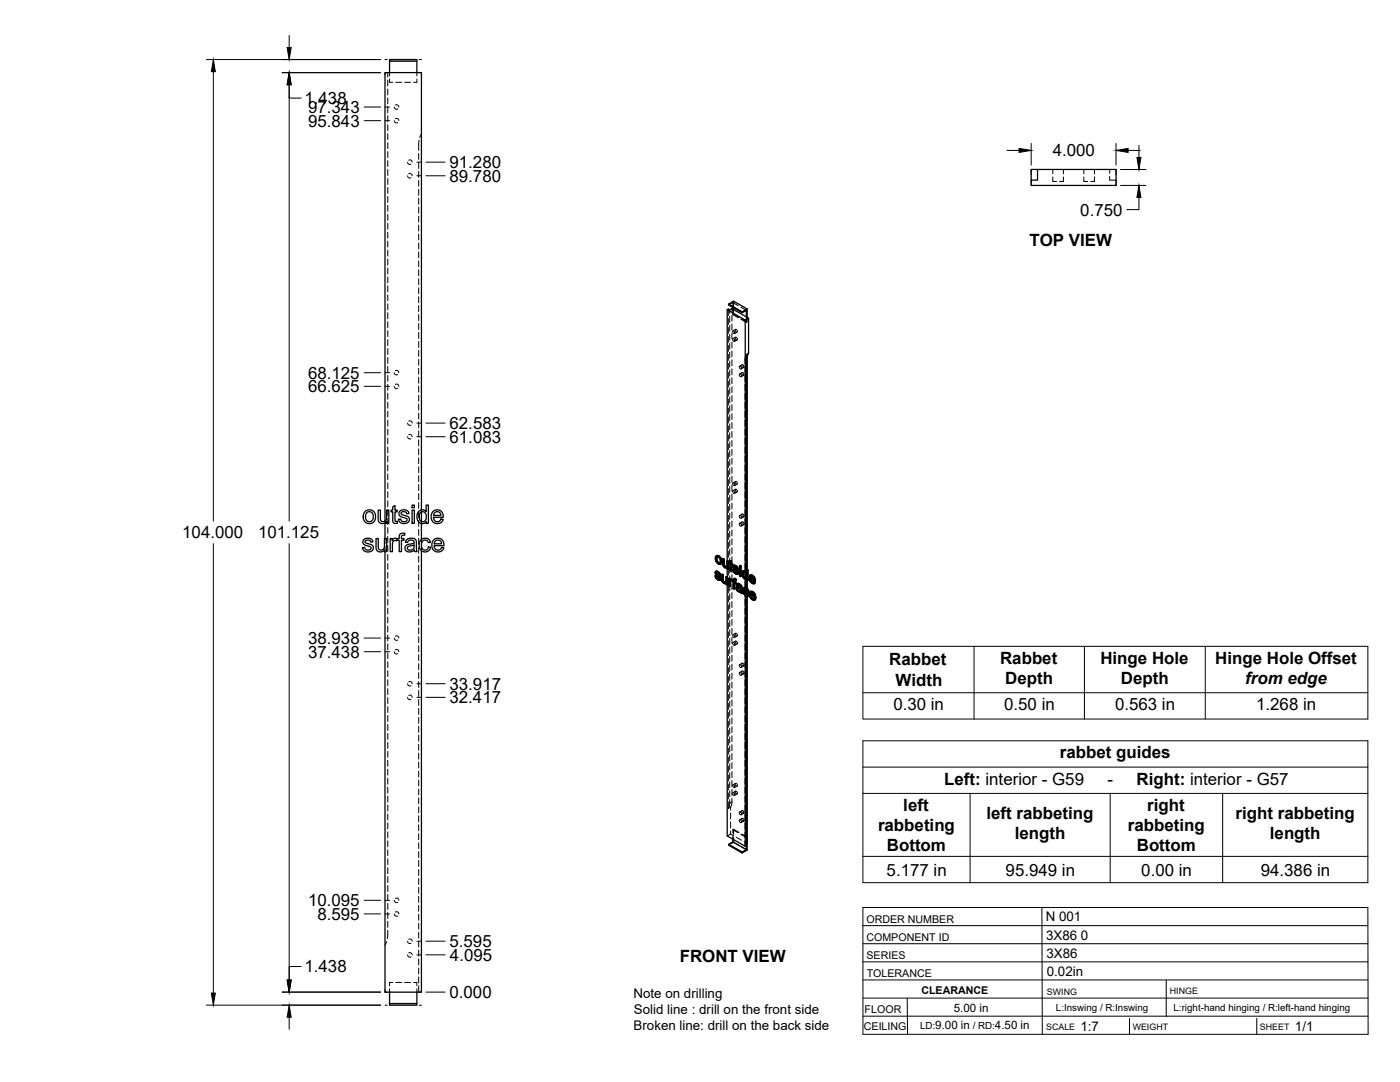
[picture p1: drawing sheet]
<svg xmlns="http://www.w3.org/2000/svg" width="559mm" height="432mm" viewBox="0 0 559 432" stroke-linecap="round" stroke-linejoin="round" font-family="sans-serif">
<!-- layer: Visible -->
<g fill="none" stroke="#000" stroke-width=".51">
<path d="M155.5 24.4v4.6M166.4 24.4h-10.9v-.6h10.9v5.2M414.1 67.6h-2.5v4.3h2.5v-4.3h31.4v6.4h-33.9v-2.1M290.3 123.6v100.3M290.8 121.3l2-1.1 5.4 3.1M292.5 122.7v.7M296.2 124.4l-5.4-3.1v.4l5.4 3.1M297.5 127.7l-.1 100.1-.4-.1a1.77 1.77 0 0 0-.2 3.1l.7 .4 .5-.1M297.5 127.7l1.3-.7v14l-.9 .5v86.7l-.5-.4h-.8M298.2 123.3l-2 1.1v.4l1.7-1v2.6M298.2 123.3v3.3M298.8 127l-6.7-3.9-.8 .6-.6-.3-.4 .2 7.2 4.1"/>
<path d="M298.8 141l-.5 2v84.2M145.2 215.3l1.2-.5h1a1.53 1.53 0 0 1 1.4 1.5l-.8 .1a1.13 1.13 0 0 0-1.2-.9 1.13 1.13 0 0 0-1 .9l.7 .5a2.95 2.95 0 0 1 2.4 1.1 2.14 2.14 0 0 1-1.3 2.2 2.14 2.14 0 0 1-2.5-.7l-.4-.9 .9-.2a1.21 1.21 0 0 0 1.2 1.3 1.21 1.21 0 0 0 1.2-1.4l-.8-.3a2.42 2.42 0 0 1-2.3-1.3zM145.8 204a2.64 2.64 0 0 1 4.1 2.1 2.64 2.64 0 0 1-3.9 2.4 3.2 3.2 0 0 1-.2-4.5zM146.3 204.7l1.1-.5 .8 .2 .5 .6 .2 1.8-.7 1.2-1.2 .2-.8-.7-.3-1.5zM150.1 214.9h.9v2.9a1.32 1.32 0 0 0 1.3 1.7 1.32 1.32 0 0 0 1.2-1.8v-2.8h.8v5.3h-.8v-.8a1.86 1.86 0 0 1-2.2 .8 1.86 1.86 0 0 1-1.2-2zM150.9 203.6h.9v2.9a1.31 1.31 0 0 0 1.3 1.7 1.31 1.31 0 0 0 1.2-1.8v-2.8h.9v5.2h-.8v-.7a1.86 1.86 0 0 1-2.3 .8 1.86 1.86 0 0 1-1.2-2.1zM153.7 208.7v6.2M155.7 214.9h.8v.8a1.28 1.28 0 0 1 2-.6l.8-.2v-.6a1.5 1.5 0 0 1 .7-1.4 1.5 1.5 0 0 1 1.6 0l-.1 .7a.81 .81 0 0 0-.9 0 .81 .81 0 0 0-.4 .8v.5h1v.7h-1v4.6h-.9v-4.6h-.8v-.4l-.2 .7-.4-.2a1.21 1.21 0 0 0-1.3 1.7v2.8h-.9zM156.8 202.3l.8-.6v1.9h.9v.7h-.9l.1 3.5 .8 .2 .2 .8-.7 .1a1.16 1.16 0 0 1-1.2-1.6v-3h-.7v-.7h.7zM159.5 204.1l.9-.5 1.4-.1a1.53 1.53 0 0 1 1.4 1.4l-.9 .1a1.14 1.14 0 0 0-1.1-.9 1.14 1.14 0 0 0-1.1 1l.8 .4a2.95 2.95 0 0 1 2.4 1.2 2.14 2.14 0 0 1-1.4 2.2 2.14 2.14 0 0 1-2.5-.7l-.4-.9 .9-.2a1.21 1.21 0 0 0 1.3 1.2 1.21 1.21 0 0 0 1.1-1.3l-.7-.3a2.34 2.34 0 0 1-2.3-1.4zM162.2 215.5l.8-.5 1.6-.2 1 .3 .5 .7 .4 4.4h-1l-.1-.7-1.7 .8a1.63 1.63 0 0 1-2.1-1.6 1.63 1.63 0 0 1 2.1-1.6l.6-.1a.77 .77 0 0 0 1-.7 .77 .77 0 0 0-1-.8 1.28 1.28 0 0 0-1.6 1l-.9-.1zM162.8 218.2l1.6-.4a.49 .49 0 0 1 .7-.3 .49 .49 0 0 1 .2 .7 1.43 1.43 0 0 1-1.1 1.3 1.43 1.43 0 0 1-1.6-.7z"/>
<path d="M164.5 203.6h.9v5.2h-.9zM164.5 201.6h.9v1h-.9zM167.1 204.1a1.98 1.98 0 0 1 3 .1v-2.6h.9v7.2h-.9v-.6a2.17 2.17 0 0 1-2.6 .4 2.17 2.17 0 0 1-1.1-2.4zM167.7 204.7l.6-.4a2.08 2.08 0 0 1 1.9 1.4 2.08 2.08 0 0 1-.8 2.3v.1a1.79 1.79 0 0 1-1.9-.7 1.79 1.79 0 0 1-.1-2zM167.9 215.5a2.26 2.26 0 0 1 3.9 1l-.9 .1a1.44 1.44 0 0 0-1.8-1 1.44 1.44 0 0 0-.9 1.9l.3 1.4a1.33 1.33 0 0 0 1.5 .6 1.33 1.33 0 0 0 1-1.3l.9 .2-.4 1a2.4 2.4 0 0 1-3 .6 2.4 2.4 0 0 1-1.2-2.8zM168.2 219.8v176.1h-14.5v-175.7M168.2 203.5v-174.5h-14.5v179M168.2 204.3v3.8M168.2 208.9v6.4M172.8 204.2a2.46 2.46 0 0 1 2.9-.5 2.46 2.46 0 0 1 1.2 2.7h-3.9l.2 .9a1.49 1.49 0 0 0 1.4 .9 1.49 1.49 0 0 0 1.4-1.1l.9 .1-.3 .8a2.66 2.66 0 0 1-3.7 .3 2.66 2.66 0 0 1-.5-3.6zM173 215.5a2.46 2.46 0 0 1 3-.4 2.46 2.46 0 0 1 1.2 2.7h-3.9l.2 .8a1.48 1.48 0 0 0 1.4 .9 1.48 1.48 0 0 0 1.4-1l.9 .1a2.57 2.57 0 0 1-3.5 1.4 2.57 2.57 0 0 1-1.2-3.5zM173.5 204.6l.6-.4 1 .1 .6 .5 .3 .9h-2.9z"/>
<path d="M173.8 215.9l.6-.3a1.41 1.41 0 0 1 1.9 1.4h-3zM285.3 229.8l.5 .2M285.7 228l.9 .1M285.8 230l.2-.2 .2 .6-.2 .2zM285.9 228.7l.4 .3M285.9 228.9l1.4 1.1M285.9 221.8h1.1zM285.9 221.8l-.4 .5v1l.9 1.5a.95 .95 0 0 0 1.4 .2M285.9 227.9l-.3 .2M286 223.1l.2 .9M286 230.6l.5 .4h.5M286 228.1h.6l.5 .4"/>
<path d="M286 229.8h-.7l.6 1.1 .8 .6h.7M286.1 229.2l1.5 1.2M286.1 228.5v.1M286.1 228.8l-.2-.2 .6 .1 .5 .8 .4 .2M286.2 224l.2-.1 .6 .6-.3 .2zM286.2 230.4l.5 .5M286.2 227.9l-.7 .3v.6l1.4 1.7v.6M286.3 222.3l-.1 .6M286.4 228.2l1.1 .8M286.4 223.9l-.2-1-.2 .2 .4-.8 .7 .4 .4 1-.2 1h-.6M286.5 231l.4 .1M286.7 221.9l.9 .9 .2-.1 .4 1.3"/>
<path d="M286.9 228.6l.6 .4-.1 .7-.1-.6M287 224.5l.3 .1M287 221.8l.8 .9M287 231.1h-.1M287.1 230.1l.3 .5 .2-.2 .1 .5M287.4 230.6l.1 .5 .2-.2-.1 .5M287.5 231.1l-.1 .4 .2-.1-.3 .2M287.6 222.8l.4 1.4 .2-.2-.2 .9M287.8 225.1l-.2 .1M288 224.2l-.2 .9M288 229.2l.7 .2v2.2M288.5 223l.6 .1v2.2"/>
<path d="M288.5 229.5v2.1l.4 .4M288.5 231.7l.2 .4 .5 .2M288.7 232.1l.9 .3-.2 .1M288.7 229.4l-.7-.2 .1 2.6 .8 1h.9M288.9 223.2v2.2l.4 .4M288.9 225.5l.2 .4 .5 .2M289 232.4l.4 .1M289.1 225.9l.3 .3h.6l-.2 .1M289.1 223.1l-.6-.1 .1 2.7 .7 .9 .9-.1v.5l.4 .2M289.4 226.2l.4 .1M289.7 230.2l.7 .1v3l-.3 .2v-3M289.8 232.8v.4l.3 .3"/>
<path d="M289.8 232.8l-.2 .1M290.1 224l.7 .1v3l-.2 .1v-3M290.2 226.6l-.2 .1M290.3 233.4v100.2l7.2 4.1 .4-.2M290.3 227.1v3.2M290.4 230.3l-.7-.1v2l-.3 .3M290.8 224.1l-.7-.1v1.9l-.3 .4M290.8 230.8l1.6 .7M291.2 231.1v.4l.8-.3M291.3 232l.2 2-.2 .1v-1.6M291.3 224.4l-.3 .1v.4l.3 .1 .1 2.4 .4 .6 .7 .1-.1-.5h-.4M291.3 223.9l.7-.2v1.1"/>
<path d="M291.4 230.9l-.6-.1v3l.5 .3M291.6 231.8v.1M291.7 231.1l-.3 .2M291.8 231.3l.4 .4M291.8 223.9v1l.6 .1M291.8 224.9l.6 .1-.2 .6v-.4M291.8 227.4l.4 .1M291.9 227.5l.5 .1M292 223.7l-.7 .2v.8l-.3-.2M292 225.4v1.8M292.1 232.1l-.7-.3 .1 .6M292.2 225.6l-.4-.3v2l.3 .1"/>
<path d="M292.2 227.7l.1 .5M292.2 231.6h.4v.3zM292.2 232.1l.4 .2v2.6l.5 .2M292.2 231.6v.5M292.2 231.8l-.1 .3M292.2 232.1h-.1M292.5 227.4l.4 .2M292.8 225.7h.9M292.9 230.9l1.1 .3M292.9 227.6l.2-.1 .2 .5-.2 .2zM293 226.3l.4 .4M293 226.5l1.5 1.1"/>
<path d="M293.1 232.1l.7 .2-.2 .5v-.4M293.1 225.5l-.4 .2M293.1 230.8l-.3 .2M293.1 228.2l.5 .4h.6M293.1 225.7h.6l.6 .4M293.1 227.5l-.6-.1 .6 1.3 .8 .5 .6-.1M293.2 226.8l1.5 1.2M293.2 226.1v.1M293.2 226.4l-.1-.2 .5 .1 .9 1M293.3 231.5v.5M293.3 232.6v2.4l-.2 .1v-2.6l.5 .3M293.3 231.1l.7 .1-.3 .6 .1-.4"/>
<path d="M293.3 228l.5 .5M293.3 225.6l-.6 .2-.1 .6 1.5 1.8-.1 .5M293.5 225.8l1.1 .8M293.6 230.9l-.8 .1-.2 .6M293.6 228.6l.4 .1M293.7 231.8l-.6-.3v.6l.7 .2M294 233l-.2 .4 .5 .3M294 233l.6-.2 .6 .2M294 226.3l.4 .4 .2-.1 .2 .5-.3 .2-.1-.6M294.1 234.2l.6-.1 .9 .4M294.1 228.7h-.1M294.2 235l.2 .4 .6 .2"/>
<path d="M294.2 227.8l.3 .4 .2-.2 .2 .6M294.3 234.8l.3 .5M294.3 234.1l-.3 .2M294.4 235.4l.3 .4h.7h-.7M294.4 234.7l-.1 .1M294.4 232.9l1.4 .5M294.4 234.7h.1a.8 .8 0 0 1 1 .9l-.3 .3M294.5 234.7l-.1 .2M294.5 228.2l.1 .5 .3-.1-.2 .4M294.6 233.4l-.3 .3 .3-.3 .7 .5a.36 .36 0 0 1 .3 .4 .36 .36 0 0 1-.4 .3l-.8-.3M294.6 234.1l-.8 .4 .1 .9 .9 .8h.8l.5 .7M294.6 228.7l-.1 .4 .2-.1-.3 .2"/>
<path d="M294.6 232.8l-.5 .2M295 233.2l1.1 .6M295.2 226.9l.6 .1zM295.2 225.7l.6 .1zM295.2 226.9v3l.4 .2M295.2 225.7v.6l.4 .2M295.6 233.6l.2 .4 .3-.2 .1 .5M295.8 227v3l-.2 .1v-3M295.8 225.8l-.2 .7v-.5M295.8 234l.2 .4h.2l.1 2M296 234.4v2.1l.3-.1 .1 .4-.3 .1-.1-.4M296.6 229.2l.2 1"/>
<path d="M296.7 227.8l-.2 .1M296.8 228.4l.6 .1 .5 1v1.1l-.6 .1M296.8 228.4l-.2 .8 .2-.2 .2 1M296.8 230.2l.2-.2 .5 .6-.2 .1zM296.8 228.4h.1M296.9 227.7l-.2 .1M297 228.3l-.2 .7M297 235.9l.2 .9 .8 .5M297.1 234.6h.9l.7 .7M297.2 228l.7 .3M297.3 234.5l-.4 .2M297.4 235.1l-.2 .7"/>
<path d="M297.5 235.1l-.1 1.7-.2-1-.2 .1a.67 .67 0 0 1 .7-.9 .67 .67 0 0 1 .6 .9l.5 .4M297.5 228.6v2l.3 .1M297.5 231.2v3.3M297.5 237.7v100M297.8 234.8l.6 .6 .3-.1 .3 .9-.2 .1-.4-.9M297.9 229.4v1.1M297.9 235.3v2M297.9 238v101M297.9 227.3l.7 .1v4.2l-.2 .1v-4.1M298 234.6l-.5-.1a1.44 1.44 0 0 0-.7 2.2l.6 1 1.1 .3M298 231.1v.4l.4 .2M298 231.1l-.1 3.5"/>
<path d="M298.3 235.8v1.6l-.6 .1-.5-.6M298.3 231.6v3.2M298.3 238.1l-.1 101.1-2 1.2M298.4 237.1l.4 .3M298.6 227.4l-.7-.1v1.5l-.3-.5M298.8 237.4l.2-.1-.5 .7zM299 237.3l-.4-.3-.4 .6-.5-.1M299.3 229.6l1.1-.1 .8 .9M299.4 230.5l1.5 .9-.5-1.1a.52 .52 0 0 0-.6-.3 .52 .52 0 0 0-.4 .5l.2-.1 1.2 .7M299.4 236.1h1.1l.8 .9M299.5 237.1l1.5 .8-.5-1a.52 .52 0 0 0-.6-.4 .52 .52 0 0 0-.4 .6l.3-.2 1.1 .7M299.6 231.8l.6 .6h.6"/>
<path d="M299.6 231.1l.2 .6M299.8 230l-.2 .4M299.8 237.6l.2 .7M299.8 238.4l.5 .6 .6-.1M299.9 236.5l-.1 .4M300.1 229.7l.9 .8 .2-.1 .3 1.4M300.2 232.4l.4 .1M300.3 236.2l.8 .9 .2-.1 .4 1.3M300.3 239l.4 .1M300.4 229.5l-.8-.1-.7 .8 .2 1.3 .7 1.1a.95 .95 0 0 0 1 .4 .95 .95 0 0 0 .7-.6M300.5 236.1l-.7-.2-.7 .7 .1 1.3 .8 1.3a.94 .94 0 0 0 .9 .4 .94 .94 0 0 0 .8-.7M300.7 232.4l-.1 .1"/>
<path d="M300.8 239l-.1 .1M300.8 232.2l.5 .3M301 230.5l.3 1.4 .2-.1-.2 .1M301 238.7l.5 .4M301.1 237.1l.4 1.4 .2-.2-.2 .2M301.3 232l-1.9-1.1 .2 .9 .2-.1 .6 .6M301.5 238.6l-2-1.1 .3 .9 .2-.1 .5 .5M301.5 232.4l-.5 .5M301.5 232.4l-.4-.3-.5 .4M301.7 238.9l-.5 .6M301.7 238.9l-.5-.3-.5 .5M292.5 334.9v1.1l-1.7 .9v.4l5.4 3.1v-.4l-5.4-3.1"/>
<path d="M292.5 336l5.4 3-1.7 1M298.3 336.7l-.4 .2M155.5 395.9v5.3h10.9v-.7h-10.9M166.4 395.9v4.6"/>
</g>
<!-- layer: Hidden -->
<g fill="none" stroke="#000" stroke-width=".4">
<path d="M154.8 29v1.8M154.8 31.9v2.4M154.8 35.5v2.4M154.8 39.1v2.4M155.5 29v1.3M155.5 31.5v1.4h1.3M158 32.9h2.3M161.5 32.9h2.4M166.4 29v1.3M166.4 31.5v1.4h-1.3M154.8 42.7v2.3M154.8 46.2v2.4"/>
<path d="M154.8 49.8v2.4M154.8 53.4v2.4M154.8 56.9v2.4M157.4 48.2l.6 .8 .7-.1M157.4 42.7l.4 .8h.9M157.8 47.4l.9-.1 .5 .9M157.8 41.9h.9l.5 .8M167.3 56l-.2 4M168.2 53.4l-.6 1.5M154.8 60.5v2.4M154.8 64.1v2.4M154.8 67.6v2.4"/>
<path d="M154.8 71.2v2.4M154.8 74.8v2.4M154.8 78.4v2.4M162.7 70.2l.6 .8 .8-.1M162.7 64.7l.6 .9 .8-.1M163.1 69.4l.9-.1 .5 .8M163.1 63.9h.9l.5 .8M167.1 61.3v2.3M167.1 64.8v2.4M167.1 68.4v2.4M167.1 72v2.3M167.1 75.5v2.4"/>
<path d="M167.1 79.1v2.4M420.2 70.6v1.8h1.5M420.2 67.6v1.8M424.5 70.6v1.8h-1.6M424.5 67.6v1.8M432.6 70.6v1.8h1.5M432.6 67.6v1.8M436.8 70.6v1.8h-1.5M436.8 67.6v1.8M442.9 70.4v1.5h2.6M442.9 67.6v1.6M154.8 81.9v2.4"/>
<path d="M154.8 85.5v2.4M154.8 89.1v2.4M154.8 92.7v2.3M154.8 96.2v2.4M154.8 99.8v2.4M167.1 82.7v2.4M167.1 86.3v2.3M167.1 89.8v2.4M167.1 93.4v2.4M167.1 97v2.4M154.8 103.4v2.3M154.8 107v2.3"/>
<path d="M154.8 110.5v2.4M154.8 114.1v2.4M154.8 117.7v2.3M167.1 100.5v2.4M167.1 104.1v2.4M167.1 107.7v2.4M167.1 111.3v2.3M167.1 114.8v2.4M167.1 118.4v2.4M154.8 121.2v2.4M154.8 124.8v2.4M154.8 128.4v2.4"/>
<path d="M154.8 132v2.3M154.8 135.5v2.4M154.8 139.1v2.4M167.1 122v2.4M167.1 125.5v2.4M167.1 129.1v2.4M167.1 132.7v2.4M167.1 136.2v2.4M167.1 139.8v2.4M290.7 123.4v2.5M290.7 127.1v2.4M290.7 130.7v2.4"/>
<path d="M290.7 134.3v2.4M290.7 137.8v2.4M291.3 123.7v1.4M291.3 126.3v2.4M291.3 129.8v2.4M291.3 133.4v2.4M291.3 137v2.4M292.1 123.1v1.4M292.1 125.8v2.3M292.1 129.3v2.4M292.1 132.9v2.4M292.1 136.5v2.3"/>
<path d="M292.5 120.7v2M292.5 123.4v2.2M292.5 120.7l-1.7 1M292.5 120.7l2.2 1.3M292.5 135.2a.56 .56 0 0 1 .7 .3 .56 .56 0 0 1-.3 .7l-.5-.6zM292.5 132.1a.56 .56 0 0 1 .7 .3 .56 .56 0 0 1-.3 .7l-.5-.6zM292.8 125.4l-.3 .2 2.2 1.2M292.8 120.2v2M292.8 123.4v2M292.8 125.4l2.2 1.2M293.5 134.6a.55 .55 0 0 1 .7 .3 .55 .55 0 0 1-.3 .8zM293.5 131.5a.54 .54 0 0 1 .7 .3 .54 .54 0 0 1-.3 .7z"/>
<path d="M293.6 134.6l-1 .5M293.6 131.4l-1 .6M294.2 135.7l-1 .5M294.2 132.5l-1 .6M295.7 122.6l2.2 1.2M295.7 127.4l2.2 1.3M296 127.2l2.2 1.3M297.9 126.4v2.3l.3-.2v-1.9M154.8 142.7v2.4M154.8 146.2v2.4M154.8 149.8v2.4M154.8 153.4v2.4"/>
<path d="M154.8 157v2.3M157.4 154.2l.4 .8h.9M157.4 148.7l.4 .8h.9M157.8 153.4h.9l.5 .8M157.8 148l.9-.1 .5 .8M167.1 143.4v2.4M167.1 147v2.4M167.1 150.5v2.4M167.1 154.1v2.4M167.1 157.7v2.4M290.7 141.4v2.4M290.7 145v2.4"/>
<path d="M290.7 148.6v2.3M290.7 152.1v2.4M290.7 155.7v2.4M290.7 159.3v2.3M291.3 140.5v2.4M291.3 144.1v2.4M291.3 147.7v2.4M291.3 151.3v2.3M291.3 154.8v2.4M291.3 158.4v2.4M292.1 140v2.4M292.1 143.6v2.4"/>
<path d="M292.1 147.2v2.4M292.1 150.7v2.4M292.1 154.3v2.4M292.1 157.9v2.4M295.1 149.3a.53 .53 0 0 1 .8 .3 .53 .53 0 0 1-.5 .7zM295.1 146.2a.56 .56 0 0 1 .8 .3 .56 .56 0 0 1-.4 .7l-.4-.5zM296.2 148.7a.56 .56 0 0 1 .7 .3 .56 .56 0 0 1-.4 .8l-.4-.7zM296.2 145.6a.53 .53 0 0 1 .7 .3 .53 .53 0 0 1-.4 .7l-.4-.6zM296.2 148.7l-1 .5M296.2 145.6l-1 .5M296.8 149.8l-1 .5M296.8 146.7l-1 .5"/>
<path d="M297.4 146.3v2.4M297.4 149.9v2.4M297.4 153.4v2.4M297.4 157v2.4M297.9 141.5l-.4 1.1-.1 2.5M154.8 160.5v2.4M154.8 164.1v2.4M154.8 167.7v2.4M154.8 171.2v2.4M154.8 174.8v2.4M154.8 178.4v2.4M162.7 168.8l.5 .8h.9"/>
<path d="M162.7 174.3l.5 .8h.9M163.1 168.1l.9-.1 .5 .8M163.1 173.5h.9l.5 .8M167.1 161.3v2.3M167.1 164.8v2.4M167.1 168.4v2.4M167.1 172v2.3M167.1 175.6v2.3M167.1 179.1v2.4M290.7 162.9v2.3M290.7 166.4v2.4M290.7 170v2.4"/>
<path d="M290.7 173.6v2.3M290.7 177.1v2.4M291.3 162v2.4M291.3 165.5v2.4M291.3 169.1v2.4M291.3 172.7v2.4M291.3 176.3v2.3M291.3 179.8v2.4M292.1 161.5v2.4M292.1 165v2.4M292.1 168.6v2.4M292.1 172.2v2.4"/>
<path d="M292.1 175.7v2.4M292.1 179.3v2.4M297.4 160.6v2.4M297.4 164.1v2.4M297.4 167.7v2.4M297.4 171.3v2.4M297.4 174.9v2.3M297.4 178.4v2.4M154.8 181.9v2.4M154.8 185.5v2.4M154.8 189.1v2.4M154.8 192.7v2.4"/>
<path d="M154.8 196.2v2.4M154.8 199.8v2.4M167.1 182.7v2.4M167.1 186.3v2.3M167.1 189.8v2.4M167.1 193.4v2.4M167.1 197v2.4M290.7 180.7v2.4M290.7 184.3v2.4M290.7 187.9v2.3M290.7 191.4v2.4M290.7 195v2.4"/>
<path d="M290.7 198.6v2.4M291.3 183.4v2.4M291.3 187v2.4M291.3 190.6v2.3M291.3 194.1v2.4M291.3 197.7v2.4M292.1 182.9v2.4M292.1 186.5v2.3M292.1 190v2.4M292.1 193.6v2.4M292.1 197.2v2.4M292.5 195.9a.54 .54 0 0 1 .7 .3 .54 .54 0 0 1-.3 .7z"/>
<path d="M292.5 192.7a.56 .56 0 0 1 .7 .4 .56 .56 0 0 1-.3 .7l-.4-.5zM293.5 195.3a.56 .56 0 0 1 .7 .3 .56 .56 0 0 1-.3 .7l-.4-.6zM293.5 192.2a.56 .56 0 0 1 .7 .3 .56 .56 0 0 1-.3 .7l-.4-.6zM293.6 195.2l-1 .6M293.6 192.1l-1 .6M294.2 196.3l-1 .6M294.2 193.2l-1 .6M297.4 182v2.4M297.4 185.6v2.4M297.4 189.1v2.4M297.4 192.7v2.4M297.4 196.3v2.4"/>
<path d="M297.4 199.9v2.3M153.7 208v.7M153.7 214.9v2M153.7 218.1v2.1M154.8 203.4v2.4M154.8 207v2.3M154.8 210.5v2.4M154.8 214.1v2.4M154.8 217.7v2.3M167.1 200.6v2.3M167.1 204.1v2.4M167.1 207.7v2.4"/>
<path d="M167.1 211.3v2.4M167.1 214.8v2.4M167.1 218.4v2.4M168.2 203.5v.8M168.2 208.1v.8M168.2 215.3v1.6M168.2 218.1v1.7M290.7 202.1v2.4M290.7 205.7v2.4M290.7 209.3v2.4M290.7 212.9v2.3M290.7 216.4v2.4"/>
<path d="M291.3 201.3v2.3M291.3 204.9v2.3M291.3 208.4v2.4M291.3 212v2.4M291.3 215.6v2.3M291.3 219.1v2.4M292.1 200.7v2.4M292.1 204.3v2.4M292.1 207.9v2.4M292.1 211.5v2.3M292.1 215v2.4M292.1 218.6v2.4"/>
<path d="M295.1 205.8a.55 .55 0 0 1 .8 .3 .55 .55 0 0 1-.4 .7zM295.1 208.9a.55 .55 0 0 1 .8 .3 .55 .55 0 0 1-.4 .7zM296.2 205.2a.56 .56 0 0 1 .7 .3 .56 .56 0 0 1-.4 .7l-.4-.6zM296.2 208.3a.56 .56 0 0 1 .7 .3 .56 .56 0 0 1-.4 .7l-.4-.6zM296.2 205.1l-1 .6M296.2 208.3l-1 .6M296.8 206.2l-1 .6M296.8 209.4l-1 .6M297.4 203.4v2.4M297.4 207v2.4M297.4 210.6v2.4M297.4 214.2v2.3"/>
<path d="M297.4 217.7v2.4M154.8 221.3v2.3M154.8 224.8v2.4M154.8 228.4v2.4M154.8 232v2.3M154.8 235.5v2.4M154.8 239.1v2.4M167.1 222v2.4M167.1 225.6v2.3M167.1 229.1v2.4M167.1 232.7v2.4M167.1 236.3v2.4"/>
<path d="M167.1 239.8v2.4M285.6 229.7l.3 .9-.2 .1M285.6 228.4l.1 .5-.2 .1M285.7 228.1l-.3 .4M285.7 222.7l.4 1.3-.3 .2M285.7 228.9l.3 .4-.2 .1M285.9 228l-.4 .2M285.9 230.6l.8 .7-.2 .1M286 229.3l1.1 1-.2 .2M286.1 224l.9 1-.3 .1M286.1 228.5h.5l-.2 .2M286.1 221.7l-.6 1.1"/>
<path d="M286.2 222.3l.8-.1-.3 .2M286.6 228.5l.4 .4-.2 .1M286.7 231.3l.5 .2-.2 .1M287 222.2l.5 .6-.2 .2M287 225l.6 .1-.2 .2M287 228.9l.2 .5-.2 .1M287.1 231h-.1M287.1 230.4l.2 .3-.2 .2M287.1 231l-.1 .1M287.2 229.4l.4 .1M287.3 230.7l-.2 .3M287.5 231.4l-.3 .1"/>
<path d="M287.5 224.6h-.2M287.5 222.8l.2 .9-.2 .2M287.7 223.8l-.4 .9M287.8 225.1h-.2M288.2 229.1l.1 2.4-.2 .1M288.3 231.5l.1 .4-.2 .2M288.4 231.9l.3 .4-.2 .2M288.7 222.9v2.3l-.2 .2M288.7 225.2l.1 .5-.2 .1M288.7 232.3l.4 .4-.2 .1M288.8 225.7l.3 .4-.2 .1M289.1 226.1l.5 .4-.3 .1"/>
<path d="M289.1 232.7h.9l-.2 .1M289.6 226.5l.8-.1-.2 .1M289.6 232.4h.1M289.7 232.4l-.2 .1M289.8 232.8h.1M289.9 232.2l-.3 .2M289.9 230.1v1.9l-.3 .3M290 232.7l-.2 .5M290 233.1l.4 .2M290 226.2h.1M290.2 226.1l-.3 .2M290.2 226.5v.1"/>
<path d="M290.3 223.9v3.2M290.3 230.3v3.1M290.3 226l-.3 .2M290.3 223.8v1.9l-.3 .4M290.4 226.4l-.2 .6M290.4 226.9l.4 .2M290.7 220v2.4M290.7 223.6v2.4M290.7 227.1v2.4M290.7 230.7v2.4M290.7 234.3v2.4M290.7 237.8v2.4"/>
<path d="M291.1 230.7v3l-.3 .1M291.1 233.7l.4 .3M291.2 224.7l.3 .2-.2 .1M291.2 224.3l-.2 .6M291.3 222.7v2.4M291.3 226.3v2.4M291.3 229.8v2.4M291.3 233.4v2.4M291.3 237v2.4M291.3 224.4l.2 .1M291.4 231.3v.1M291.5 224.9l.1 2.4-.2 .1"/>
<path d="M291.5 223.8l-.2 .9M291.6 227.3l.2 .3-.2 .2M291.7 231.2l-.5 .3M291.7 231.7l-.1 .1M291.7 231.7h.3l-.2 .1M291.8 225.3l.2-.1v.2M291.8 227.6l.4 .3-.2 .1M292 231.7l.3 .3M292 225.2l.4 .2M292.1 222.2v2.4M292.1 225.8v2.3M292.1 229.3v2.4"/>
<path d="M292.1 232.9v2.4M292.1 236.5v2.3M292.2 227.9l.3 .2M292.2 231.8l.2-.1-.1 .3M292.3 232l-.1 .1M292.4 231.5v.1M292.4 231.9l.4 .2-.2 .2M292.4 231.7l-.2 .4M292.4 231.5l-.2 .2M292.6 231.6l.2 .2M292.7 227.3l.3 .9-.2 .1M292.8 226l-.1 .6"/>
<path d="M292.8 232.1v2.7l-.2 .1M292.8 225.7l-.3 .4M292.8 234.8l.5 .2M292.9 226.5l.3 .4-.3 .2M292.9 231l-.3 .9M293 225.6l-.4 .2M293 230.8l-.3 .3M293 228.2l.8 .7-.2 .1M293.1 232.5l.2-.1v.2M293.1 226.1h.1M293.1 231.5h.2M293.2 226.9l1.1 1.1-.3 .1"/>
<path d="M293.3 232.4l.5 .3M293.3 226l-.2 .2M293.3 226l.5 .1-.3 .2M293.3 231.4l.3 .1-.2 .1M293.6 231.5l.3 .1M293.8 226.1l.4 .4-.3 .1M293.8 228.9l.6 .2-.3 .1M294 234.6l.2 .8-.2 .1M294 233l.2-.1-.4 .5M294 233.3l.5 .3M294.1 234.3l-.3 .4M294.2 228.6h.1"/>
<path d="M294.2 226.5l.1 .5-.2 .1M294.2 234.1l-.4 .3M294.2 235.4l.7 .6-.3 .1M294.3 228.6l-.2 .1M294.3 228l-.1 .5M294.3 227l.5 .1M294.4 228.3l-.1 .3M294.5 233.4h.1M294.5 234.7h.1M294.5 234.7h-.1M294.6 234.6l-.3 .2M294.6 229l-.2 .1"/>
<path d="M294.7 234.6l1.1 .4-.2 .1M294.7 233.3l.5 .1-.3 .2M294.9 236l.5 .2-.3 .1M295.2 233.4l.5 .5-.3 .1M295.4 236.2l.4-.1-.2 .1M295.4 226.7v3l-.2 .2M295.4 225.6l-.2 .7M295.4 229.7l.4 .3M295.4 226.2l.4 .2M295.6 234.5h.2M295.6 235.7l-.2 .2M295.7 233.9l-.1 .6"/>
<path d="M295.7 235.6l-.2 .2M295.8 235l-.3 .7M295.8 234.4l-.2 .3M295.8 236.1l-.1 .5M295.9 236.5l.5 .3M296.3 228.8l.2 .9-.2 .1M296.5 228l-.4 .9M296.5 229.7l.4 .8-.2 .1M296.7 227.8l-.5 .4M296.8 235.5l.3 1.4-.2 .1M296.9 230.5l.6 .5-.3 .1M296.9 234.8l-.3 .9"/>
<path d="M297 228.3h.5l-.2 .1M297 228.3l-.2 .1M297 228.3h.1M297.1 236.9l.9 .9-.2 .1M297.1 234.5l-.4 .4M297.4 221.3v2.4M297.4 224.9v2.3M297.4 228.5v2.3M297.4 232v2.4M297.4 235.6v2.4M297.4 239.2v2.3M297.4 235.1l-.2 .1"/>
<path d="M297.5 235l.5 .1-.2 .1M297.5 231l.5 .1M297.5 227.9v.7M297.5 230.6v.6M297.5 234.5v.6M297.5 236.8v.9M297.5 228.3l.4 .5-.1 .2M297.9 228.2v1.2M297.9 230.5v.7M297.9 234.6v.7M297.9 237.3v.7M297.9 228.3l.3 .4"/>
<path d="M298 237.8l.7 .1M298 235.1l.4 .3-.3 .2M298 230.6l-.2 .1M298 228.9l.2 1-.2 .1M298.2 227.2l-.3 1.6M298.2 229.9l-.4 .8M298.2 231l-.2 .5M298.2 231.4l.4 .2M298.3 227.2v1.7M298.3 230v1.6M298.3 234.8v1M298.4 235.4l.2 .6-.2 .1"/>
<path d="M298.4 237.4l-.1 .7M298.6 236l.4 .2M298.6 237l-.4 .6M299.1 230.4l.4 1.4-.2 .1M299.3 237l.3 1.3-.2 .1M299.4 230.9l.2-.1v.3M299.5 231.8l.9 .9-.2 .1M299.5 229.4l-.6 1.1M299.5 237.5l.2-.2 .1 .3M299.6 230.8l1.9 1.1M299.6 238.3l.9 .9-.2 .2M299.6 236l-.5 1.1"/>
<path d="M299.7 237.3l2 1.2M299.8 230h-.2M299.8 229.9l.6 .1-.3 .1M299.9 236.5l-.1 .1M300 236.5h.5l-.2 .1M300.4 230l.5 .5-.2 .2M300.4 232.7l.7 .2-.2 .1M300.5 236.5l.6 .6-.3 .1M300.5 239.2l.8 .2-.2 .1M300.8 232.3v.1M300.8 232.3l-.1 .1M300.8 231.1l.3 .1"/>
<path d="M300.9 232.3l-.3 .2M300.9 230.5l.2 .7-.2 .2M300.9 237.6l.3 .2M300.9 238.9h.1M300.9 238.9l-.1 .1M301 238.9l-.2 .1M301.1 237.1l.1 .7-.2 .1M301.1 232.1l-.3 .2M301.2 238.6l-.3 .3M301.2 232.8l-.1 .1M301.4 239.4h-.1M154.8 242.7v2.4"/>
<path d="M154.8 246.3v2.3M154.8 249.8v2.4M154.8 253.4v2.4M154.8 257v2.4M157.4 254.7l.6 .8 .7-.1M157.8 253.9l.9-.1 .5 .8M157.8 259.3l.9-.1 .5 .9M167.1 243.4v2.4M167.1 247v2.4M167.1 250.6v2.3M167.1 254.1v2.4M167.1 257.7v2.4"/>
<path d="M290.7 241.4v2.4M290.7 245v2.4M290.7 248.6v2.4M290.7 252.1v2.4M290.7 255.7v2.4M290.7 259.3v2.4M291.3 240.6v2.3M291.3 244.1v2.4M291.3 247.7v2.4M291.3 251.3v2.4M291.3 254.8v2.4M291.3 258.4v2.4"/>
<path d="M292.1 240.1v2.3M292.1 243.6v2.4M292.1 247.2v2.4M292.1 250.8v2.3M292.1 254.3v2.4M292.1 257.9v2.4M292.5 253.4a.55 .55 0 0 1 .7 .3 .55 .55 0 0 1-.3 .7zM292.5 256.5a.56 .56 0 0 1 .7 .3 .56 .56 0 0 1-.3 .7l-.5-.6zM293.5 252.8a.56 .56 0 0 1 .7 .3 .56 .56 0 0 1-.3 .7l-.4-.6zM293.5 255.9a.56 .56 0 0 1 .7 .3 .56 .56 0 0 1-.3 .7l-.4-.5zM293.6 252.7l-1 .6M293.6 255.8l-1 .6"/>
<path d="M294.2 253.8l-1 .6M294.2 256.9l-1 .6M297.4 242.7v2.4M297.4 246.3v2.4M297.4 249.9v2.4M297.4 253.4v2.4M297.4 257v2.4M154.8 260.5v2.4M154.8 264.1v2.4M154.8 267.7v2.4M154.8 271.3v2.3M154.8 274.8v2.4"/>
<path d="M154.8 278.4v2.4M157.4 260.1l.4 .8h.9M162.7 278.3l.6 .9 .8-.1M162.7 272.9l.6 .8 .8-.1M163.1 277.5h.9l.5 .8M163.1 272.1l.9-.1 .5 .9M167.1 261.3v2.4M167.1 264.9v2.3M167.1 268.4v2.4M167.1 272v2.4M167.1 275.6v2.3M167.1 279.1v2.4"/>
<path d="M290.7 262.9v2.3M290.7 266.4v2.4M290.7 270v2.4M290.7 273.6v2.3M290.7 277.1v2.4M291.3 262v2.4M291.3 265.6v2.3M291.3 269.1v2.4M291.3 272.7v2.4M291.3 276.3v2.4M291.3 279.8v2.4M292.1 261.5v2.4"/>
<path d="M292.1 265v2.4M292.1 268.6v2.4M292.1 272.2v2.4M292.1 275.8v2.4M292.1 279.3v2.4M295.1 268.4a.56 .56 0 0 1 .8 .3 .56 .56 0 0 1-.4 .8l-.4-.6zM295.1 265.3a.53 .53 0 0 1 .8 .3 .53 .53 0 0 1-.5 .7zM296.1 267.9a.54 .54 0 0 1 .8 .2 .54 .54 0 0 1-.4 .8zM296.2 264.7a.56 .56 0 0 1 .7 .3 .56 .56 0 0 1-.4 .7l-.4-.5zM296.2 267.8l-1 .6M296.2 264.7l-1 .6M296.8 268.9l-1 .6"/>
<path d="M296.8 265.8l-1 .6M297.4 260.6v2.4M297.4 264.2v2.4M297.4 267.7v2.4M297.4 271.3v2.4M297.4 274.9v2.4M297.4 278.4v2.4M154.8 282v2.4M154.8 285.5v2.4M154.8 289.1v2.4M154.8 292.7v2.4M154.8 296.3v2.3"/>
<path d="M154.8 299.8v2.4M167.1 282.7v2.4M167.1 286.3v2.4M167.1 289.9v2.3M167.1 293.4v2.4M167.1 297v2.4M290.7 280.7v2.4M290.7 284.3v2.4M290.7 287.9v2.3M290.7 291.4v2.4M290.7 295v2.4M290.7 298.6v2.3"/>
<path d="M291.3 283.4v2.4M291.3 287v2.4M291.3 290.6v2.3M291.3 294.1v2.4M291.3 297.7v2.4M292.1 282.9v2.4M292.1 286.5v2.4M292.1 290v2.4M292.1 293.6v2.4M292.1 297.2v2.4M297.4 282v2.4M297.4 285.6v2.4"/>
<path d="M297.4 289.2v2.3M297.4 292.7v2.4M297.4 296.3v2.4M297.4 299.9v2.4M154.8 303.4v2.4M154.8 307v2.4M154.8 310.6v2.3M154.8 314.1v2.4M154.8 317.7v2.4M167.1 300.6v2.4M167.1 304.1v2.4M167.1 307.7v2.4"/>
<path d="M167.1 311.3v2.4M167.1 314.9v2.3M167.1 318.4v2.4M290.7 302.2v2.3M290.7 305.7v2.4M290.7 309.3v2.4M290.7 312.9v2.3M290.7 316.4v2.4M291.3 319.1l-.1 2.4-.5 1.1M291.3 301.3v2.4M291.3 304.8v2.4M291.3 308.4v2.4"/>
<path d="M291.3 312v2.4M291.3 315.6v2.3M292.1 318.6v2.4a1.87 1.87 0 0 1-1.4 1.6v-2.6M292.1 300.8v2.3M292.1 304.3v2.4M292.1 307.9v2.4M292.1 311.5v2.4M292.1 315v2.4M292.5 313.2a.56 .56 0 0 1 .7 .4 .56 .56 0 0 1-.3 .7l-.5-.7zM292.5 316.3a.56 .56 0 0 1 .7 .4 .56 .56 0 0 1-.3 .7l-.4-.5zM293.5 312.7a.56 .56 0 0 1 .7 .3 .56 .56 0 0 1-.3 .7l-.4-.6zM293.5 315.8a.56 .56 0 0 1 .7 .3 .56 .56 0 0 1-.3 .7l-.4-.6z"/>
<path d="M293.6 312.6l-1 .6M293.6 315.7l-1 .6M294.2 313.7l-1 .6M294.2 316.8l-1 .6M297.4 303.4v2.4M297.4 307v2.4M297.4 310.6v2.4M297.4 314.2v2.3M297.4 317.7v2.4M154.8 321.3v2.3M154.8 324.8v2.4M154.8 328.4v2.4"/>
<path d="M154.8 332v2.4M154.8 335.6v2.3M154.8 339.1v2.4M167.1 322v2.4M167.1 325.6v2.4M167.1 329.1v2.4M167.1 332.7v2.4M167.1 336.3v2.4M167.1 339.9v2.3M291.6 322.1v1.2M291.6 324.5v2.4M291.6 328v2.4"/>
<path d="M291.6 331.6v1.2M291.6 332.8l-1.3 .8M291.6 332.8l1.3 .7M292.5 332.4v-1.3l.3-.2v2.1M292.5 333.6v1.3M292.5 331.1l2.2 1.3M292.8 336.1l-2 1.2M292.8 334.1v2M292.8 330.9l2.2 1.3M292.8 336.1l2.2 1.3M293.9 334.1l2.1 1.2M295.1 324.1a.56 .56 0 0 1 .8 .3 .56 .56 0 0 1-.4 .7l-.4-.4z"/>
<path d="M295.1 327.2a.56 .56 0 0 1 .8 .3 .56 .56 0 0 1-.4 .8l-.4-.6zM295.7 333l2.2 1.2 .3-.1M296 332.8l2.2 1.3M296 338l2.2 1.2M296.2 323.5a.53 .53 0 0 1 .7 .3 .53 .53 0 0 1-.4 .7l-.4-.6zM296.2 326.6a.56 .56 0 0 1 .7 .4 .56 .56 0 0 1-.4 .7l-.4-.7zM296.2 323.5l-1 .6M296.2 326.6l-1 .6M296.8 324.6l-1 .6M296.8 327.7l-1 .6M297.4 337.2l.5 .3M297.4 321.3v2.4"/>
<path d="M297.4 324.9v2.4M297.4 328.5v2.3M297.4 332v2.4M297.4 335.6v1.6M297.9 336.9l-.5 .3M298.2 334.1v2.6l-1.2-.8M154.8 342.7v2.4M154.8 346.3v2.4M154.8 349.8v2.4M154.8 353.4v2.4M154.8 357v2.4M157.4 359.3l.4 .8h.9"/>
<path d="M157.8 358.5h.9l.5 .8M167.1 343.4v2.4M167.1 347v2.4M167.1 350.6v2.4M167.1 354.1v2.4M167.1 357.7v2.4M154.3 375.7l-.6 1.4M154.8 371.3l-.2 3.3M154.8 360.6v2.3M154.8 364.1v2.4M154.8 367.7v2.4M157.4 364.7l.6 .9 .7-.1"/>
<path d="M157.8 364l.9-.1 .5 .8M162.7 375.6l.6 .9 .8-.1M163.1 374.8h.9l.5 .8M167.1 361.3v2.4M167.1 364.9v2.3M167.1 368.4v2.4M167.1 372v2.4M167.1 375.6v2.4M167.1 379.2v2.3M155.5 394.6v1.3M156.8 392.1h-1.3v1.3M158 392.1h2.3"/>
<path d="M161.5 392.1h2.4M162.7 381.1l.5 .8 .9-.1M163.1 380.3h1l.4 .8M165.1 392.1h1.3v1.3M166.4 394.6v1.3M167.1 382.7v2.4M167.1 386.3v2.4M167.1 389.9v2.3M167.1 393.4v2.5"/>
</g>
<!-- layer: Reference -->
<g fill="none" stroke="#000" stroke-width=".4">
<path d="M153.7 23.8h.9M154.6 29h-.9v.9M167.3 29h.9v.9M167.3 23.8h.9M153.7 42.7h1.8M153.7 48.2h1.8M166.4 64.7h1.8M166.4 70.1h1.8M411.6 67.6v2.1M411.6 71.9v2.1M445.5 67.6v2.1M445.5 71.9v2.1"/>
<path d="M153.7 148.7h1.8M153.7 154.2h1.8M166.4 168.8h1.8M166.4 174.3h1.8M153.7 254.6h1.8M153.7 260.1h1.8M166.4 272.9h1.8M166.4 278.3h1.8M153.7 359.3h1.8M153.7 364.7h1.8M166.4 375.6h1.8M153.7 395v.9h.9"/>
<path d="M166.4 381.1h1.8M168.2 395v.9h-.9M153.7 401.2h.9M167.3 401.2h.9"/>
</g>
<!-- layer: Hidden Narrow -->
<path d="M297.9 143.2l-.5 .3M286.7 230l-.2 .1M288.2 231l-.2 .1M288.7 224.7l-.2 .2M289.9 231.7l-.2 .1M290.3 225.4l-.2 .2M291.5 226.7l-.2 .1M292.8 231.4l-.2 .2M293.8 227.6l-.2 .1M295.1 234.7l-.2 .1M295.8 235.1l-.2 .2M292.1 320l-.8 .5" fill="none" stroke="#000" stroke-width=".4"/>
<!-- layer: Visible Narrow -->
<path d="M298.3 143l-.4 .2M286.7 229.4l-.2 .1M288.7 231l-.2 .2M289.1 224.8l-.2 .1M292 226.9l-.2 .2M293.3 231.7l-.2 .1M293.8 227l-.2 .1M295 234.3l-.2 .1M296.2 234.8l-.2 .1M296.2 235.5l-.2 .1" fill="none" stroke="#000" stroke-width=".4"/>
<!-- layer: Titleblock -->
<path d="M344.4 362.2h201.6l.1 50.6h-201.7zM344.4 369.4h201.6M344.4 376.6h201.6M415.9 362.2l.1 50.6M344.4 383.9h201.6M344.4 391.1h201.6M344.4 398.3h201.6M362.1 398.3l.1 14.4M465.5 391.3v14.4M344.4 405.5h201.7M450.8 406.4v6.4M501.6 406.4v6.4" fill="none" stroke="#000" stroke-width=".4"/>
<!-- layer: Custom Tables -->
<path d="M344.4 257.9h201.6v29.1h-201.6zM388.8 257.9v29.1M432.8 257.9v29.1M481.1 257.9v29.1M344.4 276.5h201.6M344.4 295.6h201.6v56.7h-201.6zM344.4 306.1h201.6M344.4 316.6h201.6M387.2 316.6v35.7M443.1 316.6v35.7M488 316.6v35.7M344.4 341.8h201.6" fill="none" stroke="#000" stroke-width=".4"/>
<!-- layer: FD_Dimensions -->
<g fill="none" stroke="#000" stroke-width=".4">
<path d="M115.4 14.1v4.8M82.4 23.8h69.5M85.2 28.6v179.4M112.6 29h39.3M115.4 38.7v.4h4.8M115.4 33.8v174.2M145.3 42.7h6.6M145.3 48.2h6.6M411.6 57.2v8.7M445.5 57.2v8.7M454.6 58v4.8M170 64.7h7.7"/>
<path d="M170 70.1h7.7M401.9 60h4.9M447.2 67.6h10.2M447.2 74h10.2M450.3 60h4.8M454.6 78.8v4.9h-4.8M145.3 148.7h6.6M145.3 154.2h6.6M170 168.8h7.7M170 174.3h7.7M85.2 217v179.3M115.4 217v174.1"/>
<path d="M145.3 254.6h6.6M145.3 260.1h6.6M170 272.9h7.7M170 278.3h7.7M145.3 359.3h6.6M145.3 364.7h6.6M170 375.6h7.7M112.6 395.9h39.3M120.2 385.7h-4.8v.6M170 395.9h7.7M170 381.1h7.7M82.4 401.1h69.5"/>
<path d="M115.4 406v4.8"/>
</g>
<path d="M114.6 18.9h1.6l-.8 4.9zM85.2 23.8l.8 4.8h-1.7zM115.4 29l.8 4.8h-1.6zM406.8 59.2l4.8 .8-4.8 .8zM445.5 60l4.8-.8v1.6zM453.8 62.8h1.6l-.8 4.8zM454.6 74l.8 4.8h-1.6zM84.3 396.3h1.7l-.8 4.8zM114.6 391.1h1.6l-.8 4.8zM115.4 401.1l.8 4.9h-1.6z" fill="#000" stroke="#000" stroke-width=".4"/>
<g font-size="6.7">
<text x="121.5" y="41.5">1.438</text>
<text x="123" y="45.1">97.343</text>
<text x="123" y="50.5">95.843</text>
<text x="420.2" y="62.4">4.000</text>
<text x="179.4" y="67.1">91.280</text>
<text x="179.4" y="72.5">89.780</text>
<text x="431.2" y="86">0.750</text>
<text x="410.9" y="98.2">TOP VIEW</text>
<text x="123" y="151.1">68.125</text>
<text x="123" y="156.5">66.625</text>
<text x="179.4" y="171.2">62.583</text>
<text x="179.4" y="176.7">61.083</text>
<text x="72.7" y="214.8">104.000</text>
<text x="103" y="214.8">101.125</text>
<text x="123" y="257">38.938</text>
<text x="123" y="262.4">37.438</text>
<text x="355" y="265.6">Rabbet</text>
<text x="399.2" y="264.9">Rabbet</text>
<text x="439.2" y="264.9">Hinge Hole</text>
<text x="485.1" y="264.9">Hinge Hole Offset</text>
<text x="179.4" y="275.2">33.917</text>
<text x="357.5" y="273.6">Width</text>
<text x="401.2" y="273">Depth</text>
<text x="447.4" y="273">Depth</text>
<text x="497.1" y="273">from edge</text>
<text x="179.4" y="280.7">32.417</text>
<text x="356.6" y="283.3">0.30 in</text>
<text x="400.8" y="283.3">0.50 in</text>
<text x="445.1" y="283.3">0.563 in</text>
<text x="501.4" y="283.3">1.268 in</text>
<text x="423" y="302.6">rabbet guides</text>
<text x="376.9" y="313.1">Left: interior - G59</text>
<text x="442.1" y="313.1">-</text>
<text x="453.7" y="313.1">Right: interior - G57</text>
<text x="360.6" y="323.6">left</text>
<text x="457.9" y="323.5">right</text>
<text x="393.8" y="326.9">left rabbeting</text>
<text x="493.2" y="326.9">right rabbeting</text>
<text x="350.5" y="331.6">rabbeting</text>
<text x="405" y="335">length</text>
<text x="450.2" y="331.6">rabbeting</text>
<text x="506.9" y="334.9">length</text>
<text x="354" y="339.7">Bottom</text>
<text x="453.7" y="339.6">Bottom</text>
<text x="353.9" y="349.4">5.177 in</text>
<text x="401.4" y="349.4">95.949 in</text>
<text x="455.5" y="349.4">0.00 in</text>
<text x="503.2" y="349.4">94.386 in</text>
<text x="123" y="361.7">10.095</text>
<text x="126.7" y="367.1">8.595</text>
<text x="179.4" y="378">5.595</text>
<text x="179.6" y="383.4">4.095</text>
<text x="271.3" y="383.8">FRONT VIEW</text>
<text x="121.5" y="388.1">1.438</text>
<text x="179.4" y="398.3">0.000</text>
</g>
<g font-size="5.3">
<text x="417.4" y="367.6">N 001</text>
<text x="417.6" y="375.1">3X86 0</text>
<text x="417.7" y="382.2">3X86</text>
<text x="417.8" y="389.5">0.02in</text>
<text x="252.9" y="398.4">Note on drilling</text>
<text x="253" y="404.9">Solid line : drill on the front side</text>
<text x="252.9" y="411.2">Broken line: drill on the back side</text>
<text x="431.3" y="411.5">1:7</text>
<text x="516.9" y="411.5">1/1</text>
</g>
<g font-size="4.6">
<text x="380.7" y="403.7">5.00 in</text>
<text x="373.3" y="410.7">9.00 in</text>
<text x="397.1" y="410.7">4.50 in</text>
</g>
<g font-size="4.3">
<text x="345.8" y="368.4">ORDER NUMBER</text>
<text x="345.8" y="375.5">COMPONENT ID</text>
<text x="345.8" y="382.7">SERIES</text>
<text x="345.9" y="389.9">TOLERANCE</text>
<text x="367.7" y="396.7">CLEARANCE</text>
<text x="345.1" y="404.3">FLOOR</text>
<text x="344.8" y="411.1">CEILING</text>
</g>
<g font-size="3.9">
<text x="421.5" y="403.6">L:Inswing / R:Inswing</text>
<text x="468.4" y="403.6">L:right-hand hinging / R:left-hand hinging</text>
<text x="367.2" y="410.7">LD:</text>
<text x="388.2" y="410.7">/ RD:</text>
</g>
<g font-size="3.5">
<text x="417.9" y="397">SWING</text>
<text x="466.9" y="396.9">HINGE</text>
<text x="417.5" y="410.9">SCALE</text>
<text x="452.1" y="410.9">WEIGHT</text>
<text x="502.9" y="410.9">SHEET</text>
</g>
</svg>
